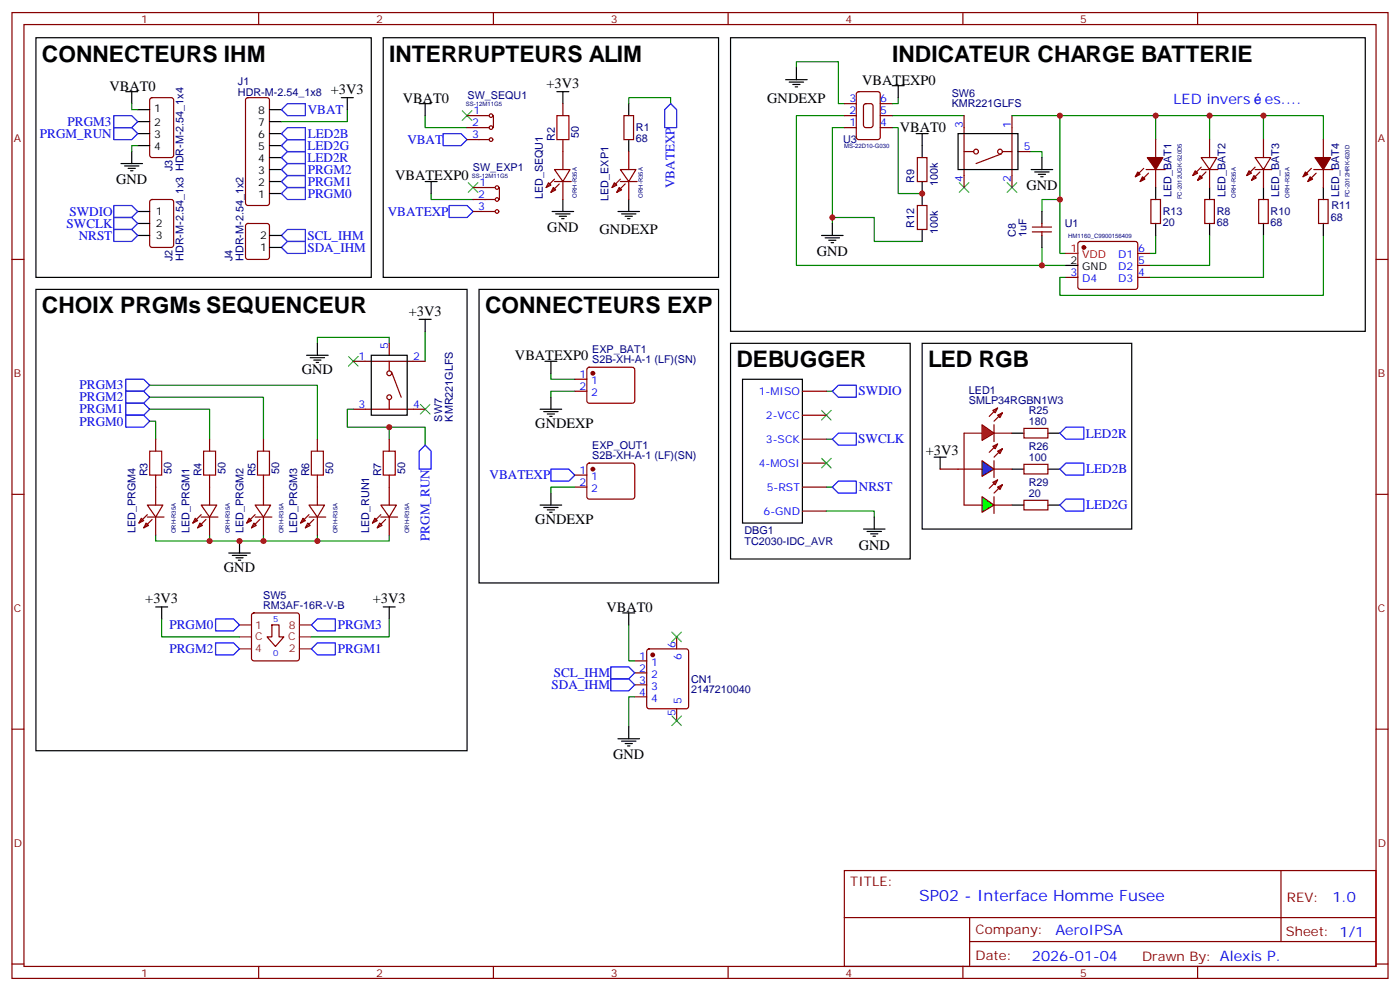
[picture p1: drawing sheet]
<svg xmlns="http://www.w3.org/2000/svg" width="412mm" height="292mm" viewBox="0 0 412 292" stroke-linecap="round" stroke-linejoin="round" font-family="sans-serif">
<g fill="none" stroke="#000" stroke-width=".35">
<path d="M215.2 11.1h187v86.4h-187zM234.6 19.9v3.6M185.2 30.5v3.5M231.4 23.5h6.4M232.5 24.2h4.2M233.5 24.9h2.2M234.2 25.6h.7M262.8 25.2h3.5M264.6 25.2v3.6M269.9 39.3h3.5M271.6 39.3v7.1M282.2 39.3h17.7v10.6h-17.7z"/>
<path d="M185.2 41.1v3.5M271.6 53.4v7.1M303.7 49.9h6.4M304.8 50.6h4.2M305.9 51.3h2.1M306.6 52h.7M306.9 46.4v3.5M356.3 55.2v3.5M372.2 55.2v3.5M79.4 69.3h3.5M79.4 72.8h3.5M242 69.3h6.4"/>
<path d="M243.1 70h4.2M244.1 70.7h2.1M244.8 71.4h.7M245.2 65.8v3.5M271.6 67.6v3.5M306.9 62.3v3.5M306.9 69.3v3.5M314 78.1h3.5M356.3 65.8v3.5M372.2 65.8v3.5M90.3 104.6h6.4M91.4 105.3h4.2"/>
<path d="M92.4 106h2.1M93.1 106.7h.7M93.5 101.1v3.5M109.4 104.6h10.5v17.6h-10.5zM215.2 101.1h52.9v63.5h-52.9zM218.7 111.7h17.7v42.3h-17.7zM271.6 101.1h61.8v54.7h-61.8zM275.2 134.6h3.5M276.9 134.6v3.5M298.1 138.1h3.5M298.1 127.5h3.5M308.7 138.1h3.5"/>
<path d="M308.7 127.5h3.5M254.4 155.8h6.3M255.4 156.5h4.2M256.5 157.2h2.1M257.2 157.9h.7M257.5 152.2v3.6M298.1 148.7h3.5M308.7 148.7h3.5M45.9 178.7h3.5M47.6 178.7v3.5M112.9 178.7h3.5M114.7 178.7v3.5"/>
<path d="M183.4 180.4h3.6M185.2 180.4v3.6M182 217.5h6.4M183.1 218.2h4.2M184.1 218.9h2.2M184.9 219.6h.7M185.2 214v3.5"/>
</g>
<g fill="none" stroke="#870000" stroke-width=".35">
<path d="M183.8 34h2.8v7.1h-2.8zM248.7 37.6h3.5M248.7 34h3.5M248.7 30.5h3.5M252.5 27.2l.4-.2h5.7l.6 .4 .1 13-.5 .6-5.9 .1-.6-.5-.1-12.9zM254.6 30.7l.5-.2h1.4l.6 .4 .1 6-.5 .6-1.6 .1-.7-.5v-5.9zM259.3 37.6h3.5M259.3 34h3.5M259.3 30.5h3.5M284 34v21.2M298.1 34v21.2M270.2 46.4h2.8v7h-2.8z"/>
<path d="M284 44.6h2.8M294.9 45.3l-7.4 2.9M295.3 44.6h2.8M299.9 44.6h3.5M352.1 50.3l.7 .7-1.4 .7zM353.5 51.7l.7 .7-1.4 .7zM353.8 46.4h4.6l-2.1 3.5zM353.8 49.9h5M353.8 49.2l-2.4 2.5M354.9 58.7h2.8v7.1h-2.8zM355.2 50.6l-2.4 2.5M356.3 41.1v5.3"/>
<path d="M356.3 49.9v5.3M367.9 50.3l.8 .7-1.5 .7zM369.4 51.7l.7 .7-1.4 .7zM369.7 46.4h4.6l-2.1 3.5zM369.7 49.2l-2.5 2.5M369.7 49.9h4.9M370.8 58.7h2.8v7.1h-2.8zM371.1 50.6l-2.4 2.5M372.2 41.1v5.3M372.2 49.9v5.3M72.6 66l.4-.2h5.7l.6 .4 .1 9.5-.5 .6-5.9 .1-.6-.5-.1-9.4zM270.2 60.5h2.8v7.1h-2.8z"/>
<path d="M304.1 68.3h5.6M304.1 66.9h5.6M306.9 65.8v1.1M306.9 68.3v1M317.7 71.3l.5-.2h16.2l.5 .2 .2 .5v12.7l-.2 .5-.5 .2h-16.2l-.5-.2-.2-.5v-12.7zM335.1 78.1h3.6M335.1 74.6h3.6M314 81.7h3.5M335.1 81.7h3.6M104.1 106.4h21.1M114.7 101.1v3.5M114.7 106.4v2.8"/>
<path d="M114.7 117.7v2.8M115.4 109.5l2.8 7.4M236.4 115.2h7M104.1 120.5h21.1M236.4 129.3h7M236.4 122.2h7M236.4 136.3h7M282.2 138.1h7.1M289.3 127.5h-5.3v21.2h5.3M301.6 136.7h7.1v2.8h-7.1zM301.6 126.1h7.1v2.8h-7.1zM236.4 143.4h7"/>
<path d="M236.4 150.5h7M292.8 146.2v5M301.6 147.3h7.1v2.8h-7.1zM74.3 180.7l.5-.3h12.7l.5 .3 .2 .5v12.7l-.2 .5-.5 .2h-12.7l-.5-.3-.2-.4v-12.7zM80.1 184h2.1v3.5h1.4l-2.5 2.8-2.4-2.8h1.4zM187 194.6h3.5M187 198.1h3.5M190.7 191.2l.5-.2h10.9l.5 .2 .2 .5v16.3l-.2 .5-.5 .2h-10.9l-.5-.3-.2-.4v-16.3zM199.3 187.5v3.5M187 201.6h3.5M187 205.1h3.5M199.3 208.7v3.5"/>
<circle cx="287.5" cy="44.6" r=".71"/>
<circle cx="294.6" cy="44.6" r=".71"/>
<circle cx="114.7" cy="116.9" r=".71"/>
<circle cx="114.7" cy="109.9" r=".71"/>
</g>
<g fill="none" stroke="#008700" stroke-width=".35">
<path d="M234.6 19.9v-1.7h12.3v12.3h1.8M248.7 34h-14.1v44.1h79.4M248.7 37.6h-3.5v28.2M262.8 37.6h1.8v19.4h7M262.8 34h21.2M264.6 28.8v1.7h-1.8M298.1 34h14.1v40.6h1.8M312.2 34h28.2v7.1M340.4 34h15.9v7.1M356.3 34h15.9v7.1M372.2 34h17.6v7.1M303.4 44.6h3.5v1.8"/>
<path d="M312.2 58.7h-5.3v3.6M245.2 64h12.3v7.1h14.1M306.9 72.8v5.3M340.4 69.3v5.3h-1.7M356.3 69.3v8.8h-17.6M372.2 69.3v12.4h-33.5M389.8 69.3v17.7h-77.6v-5.3h1.8M125.2 97.5v8.9M93.5 101.1v-1.8h21.2v1.8M243.4 115.2h1.8M114.7 125.8v3.5M243.4 129.3h1.8"/>
<path d="M243.4 150.5h14.1v1.7M243.4 143.4h1.8M185.2 184v10.6h1.8M187 205.1h-1.8v8.9"/>
</g>
<path d="M70.6 184h3.5M70.6 187.5h3.5M70.6 191h3.5M88.2 184h3.5M88.2 187.5h3.5M88.2 191h3.5" fill="none" stroke="#8c2424" stroke-width=".35"/>
<g fill="#870000" stroke="#870000" stroke-width=".35">
<circle cx="192.3" cy="192.8" r=".53"/>
<circle cx="319.3" cy="72.8" r=".53"/>
</g>
<g fill="none" stroke="#3c3" stroke-width=".35">
<path d="M137.9 53.8l2.9 2.8M140.8 53.8l-2.9 2.8M282.6 53.8l2.8 2.8M285.4 53.8l-2.8 2.8M296.7 53.8l2.8 2.8M299.5 53.8l-2.8 2.8M102.7 105l2.8 2.8M105.5 105l-2.8 2.8M123.8 119.1l2.8 2.8M126.6 119.1l-2.8 2.8M242 120.8l2.8 2.8M242 134.9l2.8 2.9"/>
<path d="M244.8 120.8l-2.8 2.8M244.8 134.9l-2.8 2.9M197.9 186.1l2.8 2.8M200.7 186.1l-2.8 2.8M197.9 210.8l2.8 2.8M200.7 210.8l-2.8 2.8"/>
</g>
<g fill="none" stroke="#00f" stroke-width=".35">
<path d="M82.9 69.3l1.8-1.7h5.3v3.5h-5.3zM82.9 72.8l1.8-1.7h5.3v3.5h-5.3zM37 111.7h5.3l1.8 1.7-1.8 1.8h-5.3zM37 115.2h5.3l1.8 1.7-1.8 1.8h-5.3zM37 118.7h5.3l1.8 1.8-1.8 1.7h-5.3zM245.2 115.2l1.7-1.8h5.3v3.5h-5.3zM37 122.2h5.3l1.8 1.8-1.8 1.8h-5.3zM245.2 129.3l1.7-1.8h5.3v3.6h-5.3zM312.2 127.5l1.8-1.7h5.3v3.5h-5.3zM314 136.3h5.3v3.6h-5.3l-1.8-1.8zM246.9 141.6h5.3v3.6h-5.3l-1.7-1.8zM314 146.9h5.3v3.6h-5.3l-1.8-1.8z"/>
<path d="M63.5 189.3h5.3l1.8 1.7-1.8 1.8h-5.3zM63.5 182.2h5.3l1.8 1.8-1.8 1.7h-5.3zM91.7 184l1.8-1.8h5.3v3.5h-5.3zM91.7 191l1.8-1.7h5.3v3.5h-5.3zM179.9 199.8h5.3l1.8 1.8-1.8 1.8h-5.3zM179.9 196.3h5.3l1.8 1.8-1.8 1.7h-5.3z"/>
</g>
<path d="M314 74.6h3.5" fill="none" stroke="#f00" stroke-width=".35"/>
<path d="M289.3 146.2l3.5 2.5-3.5 2.1z" fill="#0f0" stroke="#870000" stroke-width=".35"/>
<path d="M292.8 125.1v4.9M292.5 142l1.4-.7-.7 1.4zM292.8 148.7h5.3M293.9 143.4l1.4-.7-.7 1.4zM293.9 141.3l-2.5 2.5M295.3 142.7l-2.5 2.5" fill="none" stroke="#870000" stroke-width=".35"/>
<path d="M289.3 125.1l3.5 2.4-3.5 2.1z" fill="#f00" stroke="#870000" stroke-width=".35"/>
<path d="M292.5 120.8l1.4-.7-.7 1.4zM292.8 127.5h5.3M292.8 135.6v5M293.9 122.2l1.4-.7-.7 1.4zM293.9 120.1l-2.5 2.5M295.3 121.5l-2.5 2.5" fill="none" stroke="#870000" stroke-width=".35"/>
<path d="M289.3 135.6l3.5 2.5-3.5 2.1z" fill="#00f" stroke="#870000" stroke-width=".35"/>
<g fill="none" stroke="#870000" stroke-width=".35">
<path d="M3.5 3.7h405.4v284.3h-405.4zM7.1 7.2h398.2v277.3h-398.2zM76.2 3.7v3.5M145.3 3.7v3.5M214.5 3.7v3.5M283.6 3.7v3.5M352.8 3.7v3.5M44.3 29l.5-.2h5.6l.7 .4 .1 16.5-.5 .6-5.9 .1-.6-.5-.1-16.4zM72.6 29l.4-.2h5.7l.5 .2 .2 .5v30.3l-.3 .5-.4 .2h-5.7l-.5-.2-.2-.5v-30.3zM137.6 37.6h6.3M137.6 34h6.3M145.3 34v3.6"/>
<path d="M165.8 30.5v3.5M44.3 58.9l.5-.2h5.6l.7 .5 .1 12.9-.5 .7h-5.9l-.6-.4-.1-13zM137.6 41.1h6.3M139.3 58.7h6.4M139.3 55.2h6.4M147.1 55.2v3.5M161.6 53.8l.7 .7-1.4 .7zM163 55.2l.7 .7-1.4 .7zM163.3 49.9h4.6l-2.1 3.5zM163.3 53.4h5M163.3 52.7l-2.4 2.5M164.7 54.2l-2.4 2.4"/>
<path d="M165.8 41.1v8.8M165.8 53.4v5.3M181 53.8l.7 .7-1.4 .7zM182.4 55.2l.7 .7-1.4 .7zM182.7 49.9h4.6l-2.1 3.5zM182.7 52.7l-2.4 2.5M182.7 53.4h5M184.1 54.2l-2.4 2.4M185.2 44.6v5.3M185.2 53.4v5.3M336.9 49.6l-2.5 2.4M337.6 49.9h5.7"/>
<path d="M338.3 51l-2.5 2.4M339 58.7h2.8v7.1h-2.8zM340.4 41.1v5.3M340.4 49.9v5.3M386.3 49.6l-2.5 2.4M387 49.9h5.6M387.7 51l-2.5 2.4M388.4 58.7h2.8v7.1h-2.8zM389.8 41.1v5.3M389.8 49.9v5.3M3.5 76.4h3.6M139.3 62.3h6.4"/>
<path d="M405.3 76.4h3.6M169.3 111.7h3.6M169.3 115.2h3.6M173.1 108.3l.5-.2h12.7l.5 .2 .2 .5-.1 9.5-.6 .4-13-.1-.4-.6v-9.2zM45.9 129.3v3.5M45.9 139.9v8.8M61.7 129.3v3.5M61.7 139.9v8.8M77.6 129.3v3.5M77.6 139.9v8.8M93.5 129.3v3.5M93.5 139.9v8.8"/>
<path d="M114.7 129.3v3.5M114.7 139.9v8.8M169.3 139.9h3.6M173.1 136.6l.5-.3h12.7l.5 .3 .2 .5-.1 9.4-.6 .4h-13l-.4-.7v-9.1zM276.9 138.1h5.3M292.5 131.4l1.4-.7-.7 1.4zM292.8 138.1h5.3M293.9 132.8l1.4-.7-.7 1.4zM293.9 130.7l-2.5 2.5M295.3 132.1l-2.5 2.5M3.5 145.5h3.6M41.6 152.6l.7 .7-1.4 .7z"/>
<path d="M43 154l.7 .7-1.4 .7zM43.4 148.7h4.6l-2.1 3.5zM43.4 152.2h4.9M43.4 151.5l-2.5 2.5M44.8 152.9l-2.5 2.5M45.9 152.2v5.3M57.5 152.6l.7 .7-1.4 .7zM58.9 154l.7 .7-1.4 .7zM59.3 148.7h4.6l-2.2 3.5zM59.3 152.2h4.9M59.3 151.5l-2.5 2.5M60.7 152.9l-2.5 2.5"/>
<path d="M61.7 152.2v5.3M73.4 152.6l.7 .7-1.4 .7zM74.8 154l.7 .7-1.4 .7zM75.1 148.7h4.6l-2.1 3.5zM75.1 152.2h5M75.1 151.5l-2.4 2.5M76.6 152.9l-2.5 2.5M77.6 152.2v5.3M89.3 152.6l.7 .7-1.5 .7zM90.7 154l.7 .7-1.4 .7zM91 148.7h4.6l-2.1 3.5zM91 152.2h5"/>
<path d="M91 151.5l-2.5 2.5M92.4 152.9l-2.4 2.5M93.5 152.2v5.3M110.4 152.6l.7 .7-1.4 .7zM111.8 154l.7 .7-1.4 .7zM112.2 148.7h4.6l-2.1 3.5zM112.2 151.5l-2.5 2.5M112.2 152.2h4.9M113.6 152.9l-2.5 2.5M114.7 152.2v5.3M169.3 143.4h3.6M405.3 145.5h3.6"/>
<path d="M3.5 214.7h3.6M405.3 214.7h3.6M248.7 256.3h156.6v28.2h-156.6zM377.3 256.3v20.9M248.7 270.1h156.5M285.6 277.2h119.6M285.6 270.1v14.2M3.5 283.8h3.6M76.2 284.5v3.5M145.3 284.5v3.5M214.5 284.5v3.5M283.6 284.5v3.5"/>
<path d="M352.8 284.5v3.5M405.3 283.8h3.6"/>
<circle cx="144.6" cy="37.6" r=".53"/>
<circle cx="144.6" cy="34" r=".53"/>
<circle cx="144.6" cy="41.1" r=".53"/>
<circle cx="146.4" cy="58.7" r=".53"/>
<circle cx="146.4" cy="55.2" r=".53"/>
<circle cx="146.4" cy="62.3" r=".53"/>
</g>
<g fill="none" stroke="#000" stroke-width=".35">
<path d="M10.6 11.1h98.8v70.6h-98.8zM112.9 11.1h98.8v70.6h-98.8zM37 27h3.6M38.8 27v3.5M40.6 32.3h3.5M40.6 35.8h3.5M40.6 39.3h3.5M79.4 32.3h3.5M79.4 35.8h3.5M79.4 39.3h3.5M100.5 28.8h3.6M102.3 28.8v3.5"/>
<path d="M123.5 30.5h3.5M125.2 30.5v3.5M164 27h3.6M165.8 27v3.5M35.6 48.2h6.4M36.7 48.9h4.2M37.7 49.6h2.2M38.5 50.3h.7M38.8 44.6v3.6M40.6 42.9h3.5M79.4 53.4h3.5M79.4 42.9h3.5"/>
<path d="M79.4 57h3.5M79.4 49.9h3.5M79.4 46.4h3.5M125.2 53.4h3.6M127 53.4v3.6M165.8 58.7v3.6M185.2 58.7v3.6M340.4 55.2v3.5M389.8 55.2v3.5M40.6 62.3h3.5M40.6 69.3h3.5M40.6 65.8h3.5"/>
<path d="M162.6 62.3h6.4M163.7 63h4.2M164.7 63.7h2.2M165.5 64.4h.7M182 62.3h6.4M183.1 63h4.2M184.1 63.7h2.2M184.9 64.4h.7M340.4 65.8v3.5M389.8 65.8v3.5M10.6 85.2h127v135.8h-127zM123.5 94h3.5"/>
<path d="M125.2 94v3.5M141.1 85.2h70.6v86.4h-70.6zM160.5 106.4h3.5M162.3 106.4v3.5M162.3 116.9v3.6M159.1 120.5h6.4M160.2 121.2h4.2M161.2 121.9h2.1M161.9 122.6h.7M70.6 159.3v3.5M159.1 148.7h6.4M160.2 149.4h4.2"/>
<path d="M161.2 150.1h2.1M161.9 150.8h.7M162.3 145.2v3.5M67.4 162.8h6.3M68.4 163.5h4.3M69.5 164.2h2.1M70.2 164.9h.7"/>
</g>
<g fill="none" stroke="#008700" stroke-width=".35">
<path d="M38.8 30.5v1.8h1.8M102.3 32.3v3.5h-19.4M125.2 34v3.6h12.4M185.2 30.5v-1.7h12.4v1.7M40.6 42.9h-1.8v1.7M127 57v1.7h12.3M44.1 113.4h49.4v15.9M44.1 116.9h33.5v12.4M162.3 109.9v1.8h7M169.3 115.2h-7v1.7M44.1 120.5h17.6v8.8M44.1 124h1.8v5.3"/>
<path d="M104.1 120.5h-1.8v5.3h22.9v5.3M45.9 157.5v1.8h47.6v-1.8M61.7 157.5v1.8M77.6 157.5v1.8M114.7 157.5v1.8h-21.2M169.3 143.4h-7v1.8M47.6 182.2v5.3h23M114.7 182.2v5.3h-23"/>
</g>
<path d="M164 34h3.6v7.1h-3.6zM44.1 132.8h3.5v7.1h-3.5zM60 132.8h3.5v7.1h-3.5zM75.8 132.8h3.6v7.1h-3.6zM91.7 132.8h3.5v7.1h-3.5zM112.9 132.8h3.5v7.1h-3.5z" fill="none" stroke="#a10000" stroke-width=".35"/>
<g fill="none" stroke="#00f" stroke-width=".35">
<path d="M33.5 34h5.3l1.8 1.8-1.8 1.8h-5.3zM33.5 37.6h5.3l1.8 1.7-1.8 1.8h-5.3zM82.9 39.3l1.8-1.7h5.3v3.5h-5.3zM84.7 30.5h5.3v3.5h-5.3l-1.8-1.7zM130.5 39.3h5.3l1.8 1.8-1.8 1.8h-5.3zM197.6 30.5l1.7 1.8v5.3h-3.5v-5.3zM82.9 46.4l1.8-1.8h5.3v3.6h-5.3zM82.9 42.9l1.8-1.8h5.3v3.5h-5.3zM82.9 49.9l1.8-1.7h5.3v3.5h-5.3zM82.9 53.4l1.8-1.7h5.3v3.5h-5.3zM82.9 57l1.8-1.8h5.3v3.5h-5.3zM33.5 67.6h5.3l1.8 1.7-1.8 1.8h-5.3z"/>
<path d="M33.5 64h5.3l1.8 1.8-1.8 1.8h-5.3zM33.5 60.5h5.3l1.8 1.8-1.8 1.7h-5.3zM132.3 60.5h5.3l1.7 1.8-1.7 1.7h-5.3zM125.2 131.1l1.8 1.7v5.3h-3.5v-5.3zM162.3 138.1h5.3l1.7 1.8-1.7 1.7h-5.3z"/>
</g>
<g fill="#870000" stroke="#870000" stroke-width=".35">
<path d="M385.9 52l.7 .7-1.4 .7z"/>
<path d="M384.5 50.6l.7 .7-1.4 .7z"/>
<path d="M387.3 46.4h4.6l-2.1 3.5z"/>
<path d="M336.5 52l.8 .7-1.5 .7z"/>
<path d="M335.1 50.6l.7 .7-1.4 .7z"/>
<path d="M338 46.4h4.5l-2.1 3.5z"/>
<circle cx="174.6" cy="138.1" r=".53"/>
<circle cx="174.6" cy="109.9" r=".53"/>
</g>
<path d="M136.2 32.6l2.8 2.9M139 32.6l-2.8 2.9" fill="none" stroke="#3c3" stroke-width=".35"/>
<g fill="#c00">
<circle cx="245.2" cy="64" r=".88"/>
<circle cx="271.6" cy="57" r=".88"/>
<circle cx="306.9" cy="78.1" r=".88"/>
<circle cx="372.2" cy="34" r=".88"/>
<circle cx="356.3" cy="34" r=".88"/>
<circle cx="340.4" cy="34" r=".88"/>
<circle cx="312.2" cy="34" r=".88"/>
<circle cx="114.7" cy="125.8" r=".88"/>
<circle cx="312.2" cy="58.7" r=".88"/>
<circle cx="70.6" cy="159.3" r=".88"/>
<circle cx="93.5" cy="159.3" r=".88"/>
<circle cx="61.7" cy="159.3" r=".88"/>
<circle cx="77.6" cy="159.3" r=".88"/>
</g>
<g font-size="6.7">
<text x="12.3" y="18.2">CONNECTEURS IHM</text>
<text x="114.7" y="18.2">INTERRUPTEURS ALIM</text>
<text x="262.8" y="18.2">INDICATEUR CHARGE BATTERIE</text>
<text x="12.3" y="92.3">CHOIX PRGMs SEQUENCEUR</text>
<text x="142.9" y="92.3">CONNECTEURS EXP</text>
<text x="217" y="108.1">DEBUGGER</text>
<text x="273.4" y="108.1">LED RGB</text>
</g>
<text font-size="4.6" fill="#00f" x="270.8" y="265.3">SP02 - Interface Homme Fusee</text>
<g font-size="4.2">
<text x="32.2" y="26.7">VBAT0</text>
<text x="97.5" y="27.6">+3V3</text>
<text x="161" y="25.9">+3V3</text>
<text x="254" y="24.9">VBATEXP0</text>
<text x="118.6" y="30.2">VBAT0</text>
<text x="226" y="30.2">GNDEXP</text>
<text x="265.1" y="39">VBAT0</text>
<text x="116.4" y="53.1">VBATEXP0</text>
<text x="34.2" y="54.2">GND</text>
<text x="302.3" y="55.9">GND</text>
<text x="161.2" y="68.3">GND</text>
<text x="176.6" y="69">GNDEXP</text>
<text x="240.6" y="75.3">GND</text>
<text x="120.4" y="92.9">+3V3</text>
<text x="151.7" y="106">VBATEXP0</text>
<text x="88.9" y="110.2">GND</text>
<text x="157.7" y="126.1">GNDEXP</text>
<text x="272.7" y="133.9">+3V3</text>
<text x="157.7" y="154.3">GNDEXP</text>
<text x="252.9" y="161.8">GND</text>
<text x="66" y="168.5">GND</text>
<text x="42.8" y="177.6">+3V3</text>
<text x="109.8" y="177.6">+3V3</text>
<text x="178.6" y="180.1">VBAT0</text>
<text x="180.6" y="223.5">GND</text>
</g>
<g font-size="4.2" fill="#00f">
<text x="345.7" y="30.5">LED invers</text>
<text x="372.6" y="30.5">es....</text>
<text x="392.5" y="265.6">1.0</text>
<text x="310.9" y="275.1">AeroIPSA</text>
<text x="304" y="282.9">2026-01-04</text>
</g>
<g font-size="3.9" fill="#00f">
<text x="90.7" y="33.6">VBAT</text>
<text x="11.8" y="40.6">PRGM_RUN</text>
<text x="19.9" y="37.1">PRGM3</text>
<text x="90.7" y="40.6">LED2B</text>
<text x="90.6" y="47.7">LED2R</text>
<text x="90.6" y="44.1">LED2G</text>
<text x="120" y="42.3">VBAT</text>
<text x="90.7" y="51.2">PRGM2</text>
<text x="90.7" y="54.7">PRGM1</text>
<text x="90.7" y="58.3">PRGM0</text>
<text x="198.7" y="55.4" transform="rotate(-90 198.7 55.4)">VBATEXP</text>
<text x="20.5" y="63.5">SWDIO</text>
<text x="114.2" y="63.5">VBATEXP</text>
<text x="19.6" y="67">SWCLK</text>
<text x="23.2" y="70.6">NRST</text>
<text x="90.6" y="70.6">SCL_IHM</text>
<text x="90.6" y="74.1">SDA_IHM</text>
<text x="23.5" y="114.7">PRGM3</text>
<text x="23.5" y="118.2">PRGM2</text>
<text x="252.9" y="116.4">SWDIO</text>
<text x="23.5" y="121.7">PRGM1</text>
<text x="23.5" y="125.3">PRGM0</text>
<text x="252.8" y="130.5">SWCLK</text>
<text x="319.9" y="128.8">LED2R</text>
<text x="144.2" y="141.1">VBATEXP</text>
<text x="320" y="139.4">LED2B</text>
<text x="253" y="144.6">NRST</text>
<text x="319.9" y="150">LED2G</text>
<text x="126.5" y="159.3" transform="rotate(-90 126.5 159.3)">PRGM_RUN</text>
<text x="49.9" y="185.2">PRGM0</text>
<text x="99.5" y="185.2">PRGM3</text>
<text x="49.9" y="192.3">PRGM2</text>
<text x="99.5" y="192.3">PRGM1</text>
<text x="162.5" y="202.9">SDA_IHM</text>
<text x="163.1" y="199.3">SCL_IHM</text>
</g>
<g font-size="3.9" fill="#800">
<text x="250.5" y="260.9">TITLE:</text>
<text x="379.1" y="265.6">REV:</text>
<text x="287.4" y="275.1">Company:</text>
<text x="378.7" y="275.7">Sheet: 1/1</text>
<text x="287.4" y="282.8">Date:</text>
<text x="336.4" y="282.8">Drawn By: Alexis P.</text>
</g>
<g font-size="3.2" fill="#800">
<text x="41.6" y="6.7">1</text>
<text x="110.8" y="6.7">2</text>
<text x="179.9" y="6.7">3</text>
<text x="249.1" y="6.7">4</text>
<text x="318.2" y="6.7">5</text>
<text x="4.1" y="41.8">A</text>
<text x="405.9" y="41.8">A</text>
<text x="4.1" y="110.9">B</text>
<text x="405.9" y="110.9">B</text>
<text x="4.1" y="180.1">C</text>
<text x="405.9" y="180.1">C</text>
<text x="4.1" y="249.2">D</text>
<text x="405.9" y="249.2">D</text>
<text x="41.6" y="287.5">1</text>
<text x="110.8" y="287.5">2</text>
<text x="179.9" y="287.5">3</text>
<text x="249.1" y="287.5">4</text>
<text x="318.2" y="287.5">5</text>
</g>
<g font-size="3.2" fill="#000080">
<text x="70.1" y="28.1">HDR-M-2.54_1x8</text>
<text x="70.1" y="24.9">J1</text>
<text x="137.7" y="29.3">SW_SEQU1</text>
<text x="280.3" y="28.5">SW6</text>
<text x="280.3" y="31.6">KMR221GLFS</text>
<text x="163.4" y="41.4" transform="rotate(-90 163.4 41.4)">R2</text>
<text x="170.5" y="40.6" transform="rotate(-90 170.5 40.6)">50</text>
<text x="187.3" y="41.9">68</text>
<text x="187.3" y="38.7">R1</text>
<text x="248.4" y="42.2">U3</text>
<text x="50.9" y="50.4" transform="rotate(-90 50.9 50.4)">J3</text>
<text x="139.3" y="50.3">SW_EXP1</text>
<text x="269.2" y="53.8" transform="rotate(-90 269.2 53.8)">R9</text>
<text x="159.9" y="58.7" transform="rotate(-90 159.9 58.7)">LED_SEQU1</text>
<text x="179.3" y="59.1" transform="rotate(-90 179.3 59.1)">LED_EXP1</text>
<text x="276.3" y="54.7" transform="rotate(-90 276.3 54.7)">100k</text>
<text x="345.1" y="58" transform="rotate(-90 345.1 58)">LED_BAT1</text>
<text x="361" y="58" transform="rotate(-90 361 58)">LED_BAT2</text>
<text x="376.8" y="58" transform="rotate(-90 376.8 58)">LED_BAT3</text>
<text x="394.5" y="58" transform="rotate(-90 394.5 58)">LED_BAT4</text>
<text x="342.5" y="63.4">R13</text>
<text x="358.4" y="63.4">R8</text>
<text x="374.3" y="63.4">R10</text>
<text x="392" y="65.2">68</text>
<text x="392.2" y="61.7">R11</text>
<text x="269.3" y="67" transform="rotate(-90 269.3 67)">R12</text>
<text x="276.3" y="68.8" transform="rotate(-90 276.3 68.8)">100k</text>
<text x="299.2" y="69.7" transform="rotate(-90 299.2 69.7)">C8</text>
<text x="302.4" y="69.7" transform="rotate(-90 302.4 69.7)">1uF</text>
<text x="313.6" y="66.9">U1</text>
<text x="342.5" y="66.6">20</text>
<text x="358.4" y="66.5">68</text>
<text x="374.3" y="66.5">68</text>
<text x="50.9" y="76.8" transform="rotate(-90 50.9 76.8)">J2</text>
<text x="54" y="76.8" transform="rotate(-90 54 76.8)">HDR-M-2.54_1x3 HDR-M-2.54_1x4</text>
<text x="68.5" y="76.8" transform="rotate(-90 68.5 76.8)">J4</text>
<text x="71.7" y="76.8" transform="rotate(-90 71.7 76.8)">HDR-M-2.54_1x2</text>
<text x="174.4" y="107">S2B-XH-A-1 (LF)(SN)</text>
<text x="174.4" y="103.8">EXP_BAT1</text>
<text x="285.4" y="119.1">SMLP34RGBN1W3</text>
<text x="285.4" y="115.8">LED1</text>
<text x="130.2" y="124.1" transform="rotate(-90 130.2 124.1)">SW7</text>
<text x="133.4" y="124.1" transform="rotate(-90 133.4 124.1)">KMR221GLFS</text>
<text x="303" y="125.1">180</text>
<text x="303" y="121.9">R25</text>
<text x="174.4" y="135.2">S2B-XH-A-1 (LF)(SN)</text>
<text x="174.4" y="132.1">EXP_OUT1</text>
<text x="303" y="135.6">100</text>
<text x="303" y="132.5">R26</text>
<text x="43.5" y="140.2" transform="rotate(-90 43.5 140.2)">R3</text>
<text x="50.5" y="139.4" transform="rotate(-90 50.5 139.4)">50</text>
<text x="59.3" y="140.2" transform="rotate(-90 59.3 140.2)">R4</text>
<text x="66.4" y="139.4" transform="rotate(-90 66.4 139.4)">50</text>
<text x="75.2" y="140.2" transform="rotate(-90 75.2 140.2)">R5</text>
<text x="82.3" y="139.4" transform="rotate(-90 82.3 139.4)">50</text>
<text x="91.1" y="140.2" transform="rotate(-90 91.1 140.2)">R6</text>
<text x="98.2" y="139.4" transform="rotate(-90 98.2 139.4)">50</text>
<text x="112.3" y="140.2" transform="rotate(-90 112.3 140.2)">R7</text>
<text x="119.3" y="139.4" transform="rotate(-90 119.3 139.4)">50</text>
<text x="303" y="143">R29</text>
<text x="303" y="146.2">20</text>
<text x="39.9" y="156.9" transform="rotate(-90 39.9 156.9)">LED_PRGM4</text>
<text x="55.8" y="156.9" transform="rotate(-90 55.8 156.9)">LED_PRGM1</text>
<text x="71.7" y="156.9" transform="rotate(-90 71.7 156.9)">LED_PRGM2</text>
<text x="87.6" y="156.9" transform="rotate(-90 87.6 156.9)">LED_PRGM3</text>
<text x="108.7" y="156.9" transform="rotate(-90 108.7 156.9)">LED_RUN1</text>
<text x="219.3" y="160.4">TC2030-IDC_AVR</text>
<text x="219.3" y="157.3">DBG1</text>
<text x="77.5" y="179.4">RM3AF-16R-V-B</text>
<text x="77.5" y="176.3">SW5</text>
<text x="203.6" y="201">CN1</text>
<text x="203.6" y="204.1">2147210040</text>
</g>
<g font-size="3.2">
<text x="45.4" y="33">1</text>
<text x="76.1" y="33.7">8</text>
<text x="45.4" y="37.2">2</text>
<text x="45.4" y="40.7">3</text>
<text x="76.1" y="40.7">6</text>
<text x="76.1" y="37.2">7</text>
<text x="45.4" y="44.3">4</text>
<text x="76.1" y="47.8">4</text>
<text x="76.1" y="44.3">5</text>
<text x="76.1" y="51.3">3</text>
<text x="76.1" y="58.4">1</text>
<text x="76.1" y="54.9">2</text>
<text x="45.9" y="63.3">1</text>
<text x="45.9" y="70.4">3</text>
<text x="45.9" y="66.9">2</text>
<text x="76.7" y="70.4">2</text>
<text x="76.7" y="73.9">1</text>
<text x="315.3" y="77.8">2</text>
<text x="318.8" y="79.6">GND</text>
</g>
<g font-size="3.2" fill="#00f">
<text x="139.4" y="33.7">1</text>
<text x="250.2" y="33.7">2</text>
<text x="250.2" y="30.2">3</text>
<text x="259.3" y="33.7">5</text>
<text x="259.3" y="30.2">6</text>
<text x="139.1" y="40.7">3</text>
<text x="139.1" y="37.2">2</text>
<text x="250.2" y="37.2">1</text>
<text x="259.3" y="37.2">4</text>
<text x="283.6" y="37.6" transform="rotate(-90 283.6 37.6)">3</text>
<text x="297.7" y="37.6" transform="rotate(-90 297.7 37.6)">1</text>
<text x="301.6" y="44.3">5</text>
<text x="283.6" y="53.7" transform="rotate(-90 283.6 53.7)">4</text>
<text x="297.7" y="53.7" transform="rotate(-90 297.7 53.7)">2</text>
<text x="140.9" y="58.4">2</text>
<text x="141.2" y="54.9">1</text>
<text x="140.9" y="61.9">3</text>
<text x="329.4" y="76">D1</text>
<text x="335.3" y="77.8">5</text>
<text x="335.3" y="74.3">6</text>
<text x="315.3" y="81.3">3</text>
<text x="318.8" y="83.1">D4</text>
<text x="329.4" y="83.1">D3</text>
<text x="329.4" y="79.6">D2</text>
<text x="335.3" y="81.3">4</text>
<text x="105.6" y="106">1</text>
<text x="114.3" y="102.8" transform="rotate(-90 114.3 102.8)">5</text>
<text x="121.7" y="106">2</text>
<text x="170.7" y="111.3">1</text>
<text x="174.2" y="113.1">1</text>
<text x="170.7" y="114.8">2</text>
<text x="174.2" y="116.6">2</text>
<text x="223.5" y="116.2">1-MISO</text>
<text x="105.6" y="120.1">3</text>
<text x="121.7" y="120.1">4</text>
<text x="225.6" y="123.3">2-VCC</text>
<text x="225.6" y="130.4">3-SCK</text>
<text x="223.5" y="137.4">4-MOSI</text>
<text x="170.7" y="139.5">1</text>
<text x="170.7" y="143.1">2</text>
<text x="174.2" y="141.3">1</text>
<text x="174.2" y="144.8">2</text>
<text x="225.9" y="144.5">5-RST</text>
<text x="224.9" y="151.5">6-GND</text>
<text x="199" y="190.9" transform="rotate(-90 199 190.9)">6</text>
<text x="188.3" y="194.2">1</text>
<text x="188.3" y="197.7">2</text>
<text x="191.8" y="196">1</text>
<text x="200.7" y="194.4" transform="rotate(-90 200.7 194.4)">6</text>
<text x="188.3" y="201.3">3</text>
<text x="191.8" y="199.5">2</text>
<text x="191.8" y="203">3</text>
<text x="188.3" y="204.8">4</text>
<text x="191.8" y="206.6">4</text>
<text x="200.7" y="207.4" transform="rotate(-90 200.7 207.4)">5</text>
<text x="199" y="210.9" transform="rotate(-90 199 210.9)">5</text>
</g>
<g font-size="3.2" fill="#f00">
<text x="315.3" y="74.3">1</text>
<text x="318.8" y="76">VDD</text>
</g>
<g font-size="3.2" fill="#8d2323">
<text x="75.1" y="185">1</text>
<text x="85.1" y="185">8</text>
<text x="75.1" y="188.6">C</text>
<text x="84.9" y="188.6">C</text>
<text x="75.1" y="192.1">4</text>
<text x="85.1" y="192.1">2</text>
</g>
<g font-size="2.5" fill="#00f">
<text x="80.4" y="183.1">5</text>
<text x="80.4" y="193.3">0</text>
</g>
<g font-size="1.8" fill="#000080">
<text x="137.2" y="31.1">SS-12M11G5</text>
<text x="248.7" y="43.5">MS-22D10-G030</text>
<text x="139" y="52.3">SS-12M11G5</text>
<text x="170" y="58.2" transform="rotate(-90 170 58.2)">ORH-R35A</text>
<text x="189.4" y="58.2" transform="rotate(-90 189.4 58.2)">ORH-R35A</text>
<text x="348.1" y="58.7" transform="rotate(-90 348.1 58.7)">FC-2012UGK-520D5</text>
<text x="364" y="58.2" transform="rotate(-90 364 58.2)">ORH-R35A</text>
<text x="379.9" y="58.2" transform="rotate(-90 379.9 58.2)">ORH-R35A</text>
<text x="397.5" y="58.1" transform="rotate(-90 397.5 58.1)">FC-2012HRK-620D</text>
<text x="314.6" y="70">HM1160_C9900156409</text>
<text x="51.8" y="157" transform="rotate(-90 51.8 157)">ORH-R35A</text>
<text x="67.7" y="157" transform="rotate(-90 67.7 157)">ORH-R35A</text>
<text x="83.5" y="157" transform="rotate(-90 83.5 157)">ORH-R35A</text>
<text x="99.4" y="157" transform="rotate(-90 99.4 157)">ORH-R35A</text>
<text x="120.6" y="157" transform="rotate(-90 120.6 157)">ORH-R35A</text>
</g>
</svg>
